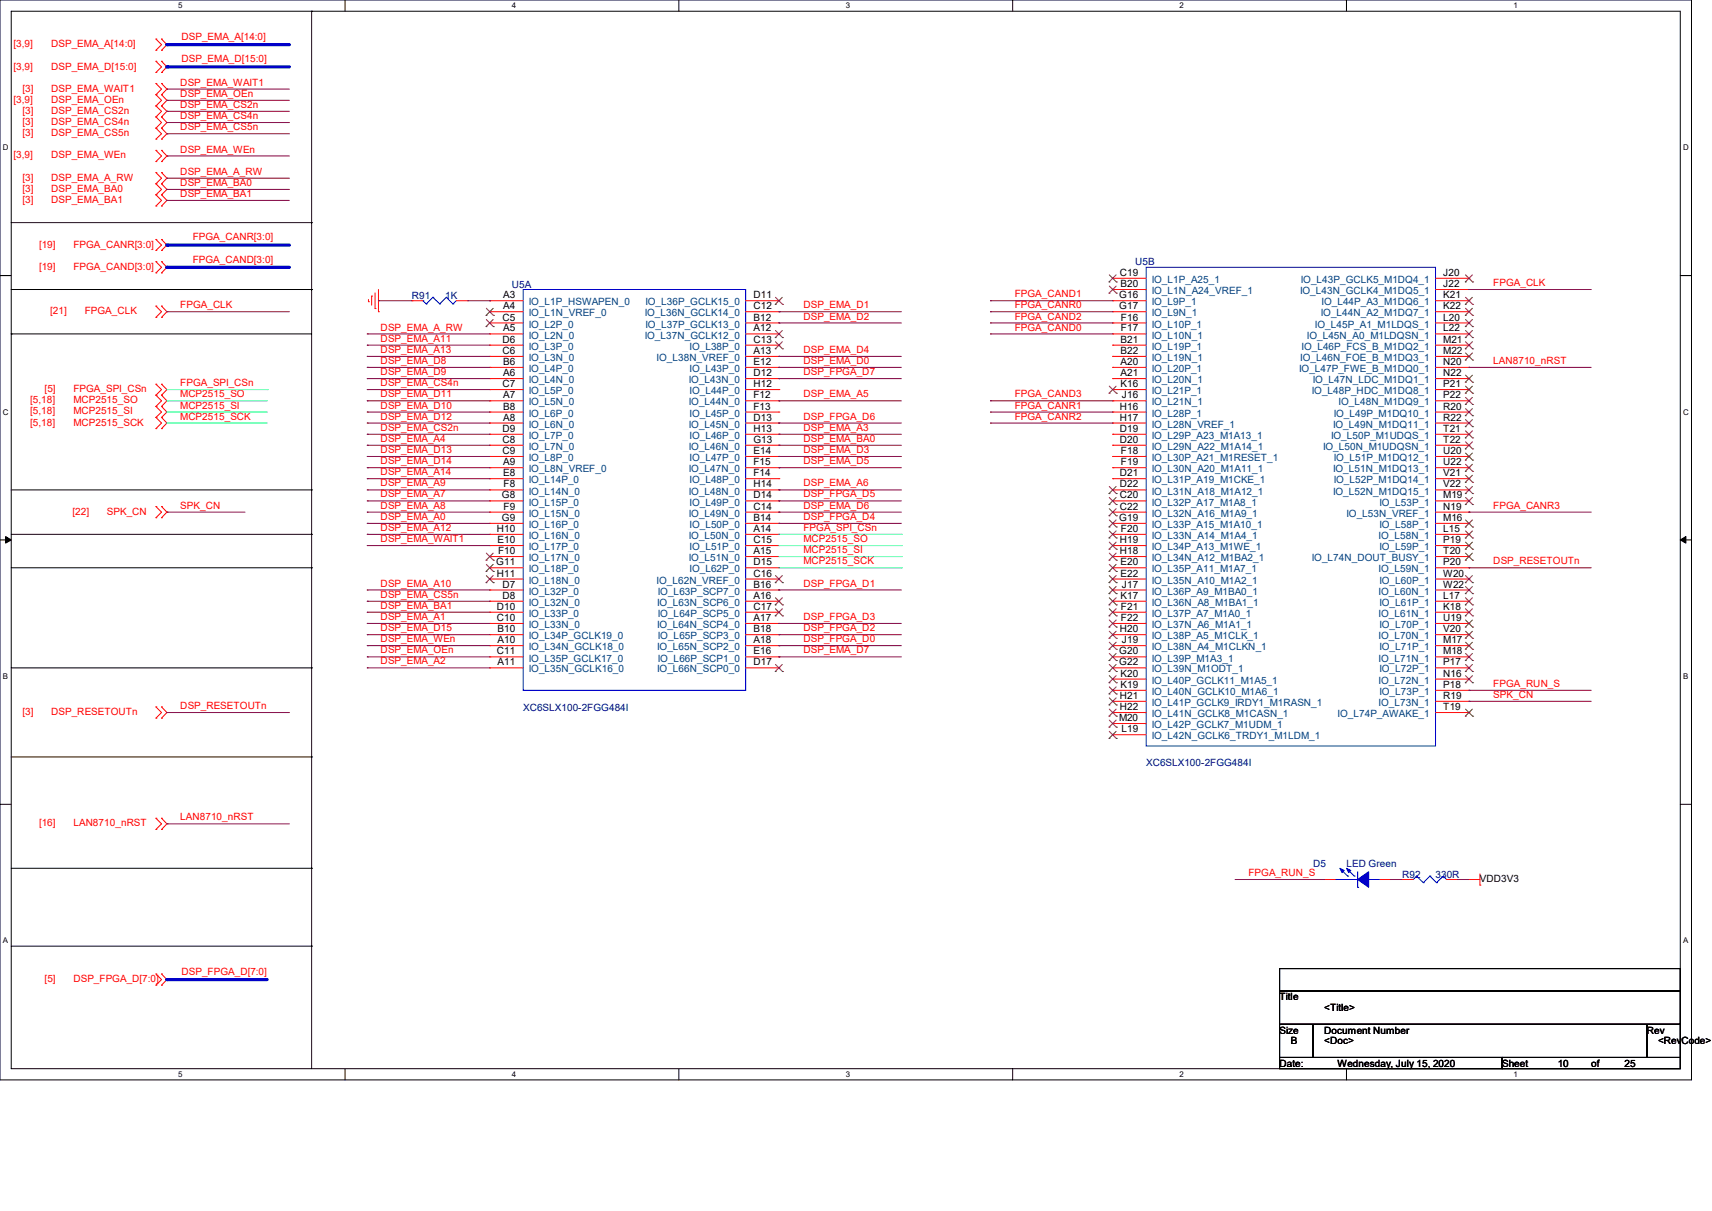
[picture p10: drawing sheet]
<svg xmlns="http://www.w3.org/2000/svg" width="297mm" height="210mm" viewBox="0 0 297 210" stroke-linecap="round" stroke-linejoin="round" font-family="sans-serif">
<path d="M0 0h293.5v187.3h-293.5zM1.9 1.9h289.6v183.4h-289.6z" fill="none" stroke="#000" stroke-width=".17"/>
<g fill="#fff">
<path d="M30.9 .2h.8v1.5h-.8z"/>
<path d="M30.9 185.5h.8v1.6h-.8z"/>
</g>
<path d="M59.9 0v1.9M59.9 185.3v2" fill="none" stroke="#000" stroke-width=".17"/>
<g fill="#fff">
<path d="M88.8 .2h.8v1.5h-.8z"/>
<path d="M88.8 185.5h.8v1.6h-.8z"/>
</g>
<path d="M117.8 0v1.9M117.8 185.3v2" fill="none" stroke="#000" stroke-width=".17"/>
<g fill="#fff">
<path d="M146.7 .2h.8v1.5h-.8z"/>
<path d="M146.7 185.5h.8v1.6h-.8z"/>
</g>
<path d="M175.7 0v1.9M175.7 185.3v2" fill="none" stroke="#000" stroke-width=".17"/>
<g fill="#fff">
<path d="M204.6 .2h.8v1.5h-.8z"/>
<path d="M204.6 185.5h.8v1.6h-.8z"/>
</g>
<path d="M233.6 0v1.9M233.6 185.3v2" fill="none" stroke="#000" stroke-width=".17"/>
<g fill="#fff">
<path d="M262.6 .2h.7v1.5h-.7z"/>
<path d="M262.6 185.5h.7v1.6h-.7z"/>
<path d="M.5 24.8h1v1.6h-1z"/>
<path d="M292 24.8h1v1.6h-1z"/>
<path d="M.5 70.7h1v1.5h-1z"/>
<path d="M292 70.7h1v1.5h-1z"/>
</g>
<path d="M0 47.8h1.9M291.5 47.8h2" fill="none" stroke="#000" stroke-width=".17"/>
<g fill="#fff">
<path d="M.5 116.5h.9v1.6h-.9z"/>
<path d="M292 116.5h.9v1.6h-.9z"/>
</g>
<path d="M0 93.6h1.9M291.5 93.6h2" fill="none" stroke="#000" stroke-width=".17"/>
<path d="M1 93l.9 .6-.9 .6zM291.5 93.6l1-.6v1.2z" fill="#000" stroke="#000" stroke-width=".17"/>
<g fill="#fff">
<path d="M.5 162.4h.9v1.5h-.9z"/>
<path d="M292 162.4h.9v1.5h-.9z"/>
</g>
<g fill="none" stroke="#000" stroke-width=".17">
<path d="M54.1 1.9h.1M54.1 1.9v183.4M1.9 38.6h52.2M54.1 38.6h.1M1.9 57.9h.1M1.9 50.2h52.2M1.9 57.9h52.2M54.1 50.2h.1M1.9 85h52.2M1.9 98.5h52.2M1.9 92.7h52.2M54.1 85h.1"/>
<path d="M54.1 98.5h.1M54.1 92.7h.1M1.9 115.8h52.2M54.1 115.8h.1M0 139.5h1.9M1.9 131.3h52.2M54.1 131.3h.1M291.5 139.5h2M1.9 150.6h52.2M54.1 150.6h.1M1.9 164.1h52.2M54.1 164.1h.1"/>
<path d="M222 168h69.5v3.8h-69.5zM222 171.8h69.5v5.8h-69.5zM222 177.6h5.8v5.8h-5.8zM227.8 177.6h57.9v5.8h-57.9zM285.7 177.6h5.8v5.8h-5.8zM222 183.4h38.6v1.9h-38.6zM260.6 183.4h30.9v1.9h-30.9z"/>
</g>
<g fill="none" stroke="#f00" stroke-width=".17">
<path d="M27.1 10.6h.1M27.1 12.6h.1M27.1 16.4h.1M27.1 18.4h.1M27.1 6.8h.1M27.1 8.7h.1M27.1 14.5h.1M27.1 10.6l.9 1-.9 1M27.1 16.4l.9 1-.9 1M27.1 18.4l.9 .9-.9 1M27.1 6.8l.9 .9-.9 1M27.1 14.5l.9 1-.9 .9"/>
<path d="M28 12.6h.1M28 10.6h.1M28 18.4h.1M28 16.4h.1M28 8.7h.1M28 6.8h.1M28 14.5h.1M28 10.6l1 1-1 1M28 16.4l1 1-1 1M28 18.4l1 .9-1 1M28 6.8l1 .9-1 1M28 14.5l1 1-1 .9"/>
<path d="M27.1 20.3h.1M27.1 26.1h.1M27.1 28h.1M27.1 33.8h.1M27.1 35.7h.1M27.1 29.9h.1M27.1 31.9h.1M27.1 22.2h.1M27.1 24.1h.1M27.1 26.1l.9 1-.9 .9M27.1 33.8l.9 1-.9 .9M27.1 29.9l.9 1-.9 1"/>
<path d="M27.1 31.9l.9 1-.9 .9M27.1 20.3l.9 1-.9 .9M27.1 22.2l.9 1-.9 .9M28 20.3h.1M28 28h.1M28 26.1h.1M28 35.7h.1M28 33.8h.1M28 31.9h.1M28 29.9h.1M28 22.2h.1M28 24.1h.1"/>
<path d="M28 26.1l1 1-1 .9M28 33.8l1 1-1 .9M28 29.9l1 1-1 1M28 31.9l1 1-1 .9M28 20.3l1 1-1 .9M28 22.2l1 1-1 .9M27.1 41.5h.1M27.1 43.4h.1M27.1 45.4h.1M27.1 47.3h.1M27.1 53.1h.1M27.1 55h.1"/>
<path d="M27.1 41.5l.9 1-.9 .9M27.1 45.4l.9 1-.9 .9M27.1 53.1l.9 1-.9 .9M28 43.4h.1M28 41.5h.1M28 47.3h.1M28 45.4h.1M28 55h.1M28 53.1h.1M28 41.5l1 1-1 .9M28 45.4l1 1-1 .9M28 53.1l1 1-1 .9"/>
<path d="M63.9 52.3h.1M63.9 51.9v.4M64.5 51.4h.1M64.5 51.4v1.5M65.1 53.5h.1M65.1 50.8v2.7M65.7 54.1h.1M65.7 50.2v3.9M71.5 52.2h.1M71.5 52.2h1.9M79.2 52.2h1.9M81.1 52.2h.1"/>
<path d="M85 52.2h.1M85 54.1h.1M85 56h.1M85 57.9h.1M85 59.9h.1M85 52.2h5.8M85 54.1h5.8M85 56h5.8M85 57.9h5.8M85 59.9h5.8M129.4 52.2h5.7M129.4 54.1h5.7"/>
<path d="M129.4 56h5.7M129.4 57.9h5.7M129.4 59.9h5.7M135.1 52.2h.1M135.1 54.1h.1M135.1 56h.1M135.1 57.9h.1M135.1 59.9h.1M193 48.3h.1M193 50.2h.1M193 52.2h.1M193 54.1h.1"/>
<path d="M193 56h.1M193 57.9h.1M193 59.9h.1M193 48.3h5.8M193 50.2h5.8M193 52.2h5.8M193 54.1h5.8M193 56h5.8M193 57.9h5.8M193 59.9h5.8M249 48.3h5.8M249 50.2h5.8"/>
<path d="M249 52.2h5.8M249 54.1h5.8M249 56h5.8M249 57.9h5.8M249 59.9h5.8M254.8 48.3h.1M254.8 50.2h.1M254.8 52.2h.1M254.8 54.1h.1M254.8 56h.1M254.8 57.9h.1M254.8 59.9h.1"/>
<path d="M27.1 68.5h.1M27.1 70.5h.1M27.1 72.4h.1M27.1 74.3h.1M27.1 66.6h.1M27.1 68.5l.9 1-.9 1M27.1 70.5l.9 1-.9 .9M27.1 72.4l.9 1-.9 .9M27.1 66.6l.9 1-.9 .9M28 70.5h.1M28 68.5h.1M28 72.4h.1"/>
<path d="M28 74.3h.1M28 66.6h.1M28 68.5l1 1-1 1M28 70.5l1 1-1 .9M28 72.4l1 1-1 .9M28 66.6l1 1-1 .9M85 61.8h.1M85 63.7h.1M85 65.7h.1M85 67.6h.1M85 69.5h.1M85 71.5h.1"/>
<path d="M85 73.4h.1M85 75.3h.1M85 77.2h.1M85 79.2h.1M85 61.8h5.8M85 63.7h5.8M85 65.7h5.8M85 67.6h5.8M85 69.5h5.8M85 71.5h5.8M85 73.4h5.8M85 75.3h5.8"/>
<path d="M85 77.2h5.8M85 79.2h5.8M129.4 61.8h5.7M129.4 63.7h5.7M129.4 65.7h5.7M129.4 67.6h5.7M129.4 69.5h5.7M129.4 71.5h5.7M129.4 73.4h5.7M129.4 75.3h5.7M129.4 77.2h5.7M129.4 79.2h5.7"/>
<path d="M135.1 61.8h.1M135.1 63.7h.1M135.1 65.7h.1M135.1 67.6h.1M135.1 69.5h.1M135.1 71.5h.1M135.1 73.4h.1M135.1 75.3h.1M135.1 77.2h.1M135.1 79.2h.1M193 61.8h.1M193 63.7h.1"/>
<path d="M193 65.7h.1M193 67.6h.1M193 69.5h.1M193 71.5h.1M193 73.4h.1M193 75.3h.1M193 77.2h.1M193 79.2h.1M193 61.8h5.8M193 63.7h5.8M193 65.7h5.8M193 67.6h5.8"/>
<path d="M193 69.5h5.8M193 71.5h5.8M193 73.4h5.8M193 75.3h5.8M193 77.2h5.8M193 79.2h5.8M249 61.8h5.8M249 63.7h5.8M249 65.7h5.8M249 67.6h5.8M249 69.5h5.8M249 71.5h5.8"/>
<path d="M249 73.4h5.8M249 75.3h5.8M249 77.2h5.8M249 79.2h5.8M254.8 61.8h.1M254.8 63.7h.1M254.8 65.7h.1M254.8 67.6h.1M254.8 69.5h.1M254.8 71.5h.1M254.8 73.4h.1M254.8 75.3h.1"/>
<path d="M254.8 77.2h.1M254.8 79.2h.1M27.1 87.8h.1M27.1 89.8h.1M27.1 87.8l.9 1-.9 1M28 89.8h.1M28 87.8h.1M28 87.8l1 1-1 1M85 81.1h.1M85 83h.1M85 85h.1M85 86.9h.1"/>
<path d="M85 88.8h.1M85 90.8h.1M85 92.7h.1M85 94.6h.1M85 96.5h.1M85 98.5h.1M85 81.1h5.8M85 83h5.8M85 85h5.8M85 86.9h5.8M85 88.8h5.8M85 90.8h5.8"/>
<path d="M85 92.7h5.8M85 94.6h5.8M85 96.5h5.8M85 98.5h5.8M129.4 81.1h5.7M129.4 83h5.7M129.4 85h5.7M129.4 86.9h5.7M129.4 88.8h5.7M129.4 90.8h5.7M129.4 92.7h5.7M129.4 94.6h5.7"/>
<path d="M129.4 96.5h5.7M129.4 98.5h5.7M135.1 81.1h.1M135.1 83h.1M135.1 85h.1M135.1 86.9h.1M135.1 88.8h.1M135.1 90.8h.1M135.1 92.7h.1M135.1 94.6h.1M135.1 96.5h.1M135.1 98.5h.1"/>
<path d="M193 81.1h.1M193 83h.1M193 85h.1M193 86.9h.1M193 88.8h.1M193 90.8h.1M193 92.7h.1M193 94.6h.1M193 96.5h.1M193 98.5h.1M193 81.1h5.8M193 83h5.8"/>
<path d="M193 85h5.8M193 86.9h5.8M193 88.8h5.8M193 90.8h5.8M193 92.7h5.8M193 94.6h5.8M193 96.5h5.8M193 98.5h5.8M249 81.1h5.8M249 83h5.8M249 85h5.8M249 86.9h5.8"/>
<path d="M249 88.8h5.8M249 90.8h5.8M249 92.7h5.8M249 94.6h5.8M249 96.5h5.8M249 98.5h5.8M254.8 81.1h.1M254.8 83h.1M254.8 85h.1M254.8 86.9h.1M254.8 88.8h.1M254.8 90.8h.1"/>
<path d="M254.8 92.7h.1M254.8 94.6h.1M254.8 96.5h.1M254.8 98.5h.1M85 100.4h.1M85 102.3h.1M85 104.3h.1M85 106.2h.1M85 108.1h.1M85 110.1h.1M85 112h.1M85 113.9h.1"/>
<path d="M85 115.8h.1M85 100.4h5.8M85 102.3h5.8M85 104.3h5.8M85 106.2h5.8M85 108.1h5.8M85 110.1h5.8M85 112h5.8M85 113.9h5.8M85 115.8h5.8M129.4 100.4h5.7M129.4 102.3h5.7"/>
<path d="M129.4 104.3h5.7M129.4 106.2h5.7M129.4 108.1h5.7M129.4 110.1h5.7M129.4 112h5.7M129.4 113.9h5.7M129.4 115.8h5.7M135.1 100.4h.1M135.1 102.3h.1M135.1 104.3h.1M135.1 106.2h.1M135.1 108.1h.1"/>
<path d="M135.1 110.1h.1M135.1 112h.1M135.1 113.9h.1M135.1 115.8h.1M193 100.4h.1M193 102.3h.1M193 104.3h.1M193 106.2h.1M193 108.1h.1M193 110.1h.1M193 112h.1M193 113.9h.1"/>
<path d="M193 115.8h.1M193 117.8h.1M193 119.7h.1M193 100.4h5.8M193 102.3h5.8M193 104.3h5.8M193 106.2h5.8M193 108.1h5.8M193 110.1h5.8M193 112h5.8M193 113.9h5.8M193 115.8h5.8"/>
<path d="M193 117.8h5.8M193 119.7h5.8M249 100.4h5.8M249 102.3h5.8M249 104.3h5.8M249 106.2h5.8M249 108.1h5.8M249 110.1h5.8M249 112h5.8M249 113.9h5.8M249 115.8h5.8M249 117.8h5.8"/>
<path d="M249 119.7h5.8M254.8 100.4h.1M254.8 102.3h.1M254.8 104.3h.1M254.8 106.2h.1M254.8 108.1h.1M254.8 110.1h.1M254.8 112h.1M254.8 113.9h.1M254.8 115.8h.1M254.8 117.8h.1M254.8 119.7h.1"/>
<path d="M27.1 122.6h.1M27.1 124.5h.1M27.1 122.6l.9 1-.9 .9M28 124.5h.1M28 122.6h.1M28 122.6l1 1-1 .9M193 121.6h.1M193 123.6h.1M193 125.5h.1M193 127.4h.1M193 121.6h5.8M193 123.6h5.8"/>
<path d="M193 125.5h5.8M193 127.4h5.8M249 121.6h5.8M249 123.6h5.8M254.8 121.6h.1M254.8 123.6h.1M27.1 141.9h.1M27.1 143.8h.1M27.1 141.9l.9 1-.9 .9M28 143.8h.1M28 141.9h.1M28 141.9l1 1-1 .9"/>
<path d="M229.7 152.5h.1M229.7 152.5h1.9M239.4 152.5h1.9M241.3 152.5h.1M243.2 152.5h.1M243.2 152.5h2M251 152.5h1.9M252.9 152.5h.1M254.8 152.5h.1M254.8 152.5h2M256.8 153.5h.1M256.8 151.6v1.9"/>
<path d="M27.1 168.9h.1M27.1 170.9h.1M27.1 168.9l.9 1-.9 1M28 170.9h.1M28 168.9h.1M28 168.9l1 1-1 1"/>
</g>
<g fill="none" stroke="#00f" stroke-width=".17">
<path d="M73.4 52.2h.1M73.4 52.2l.6 .5M74 52.7h.1M75.1 51.6h.1M75.1 51.6l1.2 1.1M75.1 51.6l-1.1 1.1M76.3 52.7h.1M77.4 51.6h.1M77.4 51.6l1.2 1.1M77.4 51.6l-1.1 1.1M78.6 52.7h.1M79.2 52.2l-.6 .5"/>
<path d="M90.8 50.2h38.6v69.5h-38.6zM198.8 46.4h50.2v83h-50.2zM231.6 152.5h.1M231.6 152.5h3.9M232.6 150.8l1.2 1.1M233.8 151.9h.1M233.8 150.8l1.1 1.1M234.9 151.9h.1M235.5 153.9h.1M235.5 151.2v2.7M237.4 152.5h.1M237.4 152.5h2"/>
<path d="M245.7 151.9h.1M245.7 151.9l-.5 .6M245.7 151.9l1.2 1.2M246.9 153.1h.1M248.1 151.9h.1M248.1 151.9l-1.2 1.2M248.1 151.9l1.1 1.2M249.2 153.1h.1M250.4 151.9h.1M250.4 151.9l-1.2 1.2M250.4 151.9l.6 .6M251 152.5h.1"/>
</g>
<g fill="none" stroke="#804000" stroke-width=".17">
<path d="M84.3 54.7h.1M84.3 56.6h.1M84.4 53.5l1.2 1.2M84.4 55.4l1.2 1.2M85.6 53.5l-1.3 1.2M85.6 55.4l-1.3 1.2M85.6 54.7h.1M85.6 56.6h.1M134.5 52.8h.1M134.5 58.5h.1M134.5 51.6l1.3 1.2M134.5 57.3l1.3 1.2"/>
<path d="M134.5 59.3l1.3 1.2M135.7 51.6l-1.2 1.2M135.7 57.3l-1.2 1.2M135.7 59.3l-1.2 1.2M135.8 52.8h.1M135.8 58.5h.1M192.4 48.9h.1M192.4 50.8h.1M192.4 47.7l1.3 1.2M192.4 49.6l1.3 1.2M193.6 47.7l-1.2 1.2M193.6 49.6l-1.2 1.2"/>
<path d="M193.7 48.9h.1M193.7 50.8h.1M254.2 48.9h.1M254.2 52.8h.1M254.2 54.7h.1M254.2 56.6h.1M254.2 58.5h.1M254.3 47.7l1.2 1.2M254.3 51.6l1.2 1.2M254.3 53.5l1.2 1.2M254.3 55.4l1.2 1.2M254.3 57.3l1.2 1.2"/>
<path d="M254.3 59.3l1.2 1.2M255.4 47.7l-1.2 1.2M255.4 51.6l-1.2 1.2M255.4 53.5l-1.2 1.2M255.4 55.4l-1.2 1.2M255.4 57.3l-1.2 1.2M255.4 59.3l-1.2 1.2M255.5 48.9h.1M255.5 52.8h.1M255.5 54.7h.1M255.5 56.6h.1M255.5 58.5h.1"/>
<path d="M134.5 60.5h.1M135.8 60.5h.1M192.4 68.2h.1M192.4 67l1.3 1.2M193.6 67l-1.2 1.2M193.7 68.2h.1M254.2 60.5h.1M254.2 62.4h.1M254.2 66.3h.1M254.2 68.2h.1M254.2 70.1h.1M254.2 72.1h.1"/>
<path d="M254.2 74h.1M254.2 75.9h.1M254.2 77.9h.1M254.2 79.8h.1M254.3 61.2l1.2 1.2M254.3 65.1l1.2 1.2M254.3 67l1.2 1.2M254.3 68.9l1.2 1.2M254.3 70.9l1.2 1.2M254.3 72.8l1.2 1.2M254.3 74.7l1.2 1.2M254.3 76.6l1.2 1.3"/>
<path d="M254.3 78.6l1.2 1.2M255.4 61.2l-1.2 1.2M255.4 65.1l-1.2 1.2M255.4 67l-1.2 1.2M255.4 68.9l-1.2 1.2M255.4 70.9l-1.2 1.2M255.4 72.8l-1.2 1.2M255.4 74.7l-1.2 1.2M255.4 76.6l-1.2 1.3M255.4 78.6l-1.2 1.2M255.5 60.5h.1M255.5 62.4h.1"/>
<path d="M255.5 66.3h.1M255.5 68.2h.1M255.5 70.1h.1M255.5 72.1h.1M255.5 74h.1M255.5 75.9h.1M255.5 77.9h.1M255.5 79.8h.1M84.3 97.2h.1M84.3 99.1h.1M84.4 95.9l1.2 1.3M84.4 97.9l1.2 1.2"/>
<path d="M84.4 99.8l1.2 1.2M85.6 95.9l-1.3 1.3M85.6 97.9l-1.3 1.2M85.6 99.8l-1.3 1.2M85.6 97.2h.1M85.6 99.1h.1M134.5 99.8l1.3 1.2M135.7 99.8l-1.2 1.2M192.4 85.6h.1M192.4 87.5h.1M192.4 89.5h.1M192.4 91.4h.1"/>
<path d="M192.4 93.3h.1M192.4 95.2h.1M192.4 97.2h.1M192.4 99.1h.1M192.4 84.4l1.3 1.2M192.4 86.3l1.3 1.2M192.4 88.2l1.3 1.3M192.4 90.2l1.3 1.2M192.4 92.1l1.3 1.2M192.4 94l1.3 1.2M192.4 95.9l1.3 1.3M192.4 97.9l1.3 1.2"/>
<path d="M192.4 99.8l1.3 1.2M193.6 84.4l-1.2 1.2M193.6 86.3l-1.2 1.2M193.6 88.2l-1.2 1.3M193.6 90.2l-1.2 1.2M193.6 92.1l-1.2 1.2M193.6 94l-1.2 1.2M193.6 95.9l-1.2 1.3M193.6 97.9l-1.2 1.2M193.6 99.8l-1.2 1.2M193.7 85.6h.1M193.7 87.5h.1"/>
<path d="M193.7 89.5h.1M193.7 91.4h.1M193.7 93.3h.1M193.7 95.2h.1M193.7 97.2h.1M193.7 99.1h.1M254.2 81.7h.1M254.2 83.7h.1M254.2 85.6h.1M254.2 87.5h.1M254.2 91.4h.1M254.2 93.3h.1"/>
<path d="M254.2 95.2h.1M254.2 97.2h.1M254.3 80.5l1.2 1.2M254.3 82.4l1.2 1.3M254.3 84.4l1.2 1.2M254.3 86.3l1.2 1.2M254.3 90.2l1.2 1.2M254.3 92.1l1.2 1.2M254.3 94l1.2 1.2M254.3 95.9l1.2 1.3M254.3 99.8l1.2 1.2M255.4 80.5l-1.2 1.2"/>
<path d="M255.4 82.4l-1.2 1.3M255.4 84.4l-1.2 1.2M255.4 86.3l-1.2 1.2M255.4 90.2l-1.2 1.2M255.4 92.1l-1.2 1.2M255.4 94l-1.2 1.2M255.4 95.9l-1.2 1.3M255.4 99.8l-1.2 1.2M255.5 81.7h.1M255.5 83.7h.1M255.5 85.6h.1M255.5 87.5h.1"/>
<path d="M255.5 91.4h.1M255.5 93.3h.1M255.5 95.2h.1M255.5 97.2h.1M84.3 101h.1M85.6 101h.1M134.5 101h.1M134.5 104.9h.1M134.5 106.8h.1M134.5 116.5h.1M134.5 103.7l1.3 1.2M134.5 105.6l1.3 1.2"/>
<path d="M134.5 115.2l1.3 1.3M135.7 105.6l-1.2 1.2M135.7 103.7l-1.2 1.2M135.7 115.2l-1.2 1.3M135.8 101h.1M135.8 104.9h.1M135.8 106.8h.1M135.8 116.5h.1M192.4 101h.1M192.4 103h.1M192.4 104.9h.1M192.4 106.8h.1"/>
<path d="M192.4 108.8h.1M192.4 110.7h.1M192.4 112.6h.1M192.4 114.6h.1M192.4 116.5h.1M192.4 118.4h.1M192.4 101.7l1.3 1.3M192.4 103.7l1.3 1.2M192.4 105.6l1.3 1.2M192.4 107.5l1.3 1.3M192.4 109.5l1.3 1.2M192.4 111.4l1.3 1.2"/>
<path d="M192.4 113.3l1.3 1.3M192.4 115.2l1.3 1.3M192.4 117.2l1.3 1.2M192.4 119.1l1.3 1.3M193.6 101.7l-1.2 1.3M193.6 103.7l-1.2 1.2M193.6 105.6l-1.2 1.2M193.6 107.5l-1.2 1.3M193.6 109.5l-1.2 1.2M193.6 111.4l-1.2 1.2M193.6 113.3l-1.2 1.3M193.6 115.2l-1.2 1.3"/>
<path d="M193.6 117.2l-1.2 1.2M193.6 119.1l-1.2 1.3M193.7 101h.1M193.7 103h.1M193.7 104.9h.1M193.7 106.8h.1M193.7 108.8h.1M193.7 110.7h.1M193.7 112.6h.1M193.7 114.6h.1M193.7 116.5h.1M193.7 118.4h.1"/>
<path d="M254.2 101h.1M254.2 103h.1M254.2 104.9h.1M254.2 106.8h.1M254.2 108.8h.1M254.2 110.7h.1M254.2 112.6h.1M254.2 114.6h.1M254.2 116.5h.1M254.2 118.4h.1M254.3 101.7l1.2 1.3M254.3 103.7l1.2 1.2"/>
<path d="M254.3 105.6l1.2 1.2M254.3 107.5l1.2 1.3M254.3 109.5l1.2 1.2M254.3 111.4l1.2 1.2M254.3 113.3l1.2 1.3M254.3 115.2l1.2 1.3M254.3 117.2l1.2 1.2M255.4 101.7l-1.2 1.3M255.4 103.7l-1.2 1.2M255.4 105.6l-1.2 1.2M255.4 107.5l-1.2 1.3M255.4 109.5l-1.2 1.2"/>
<path d="M255.4 111.4l-1.2 1.2M255.4 113.3l-1.2 1.3M255.4 115.2l-1.2 1.3M255.4 117.2l-1.2 1.2M255.5 101h.1M255.5 103h.1M255.5 104.9h.1M255.5 106.8h.1M255.5 108.8h.1M255.5 110.7h.1M255.5 112.6h.1M255.5 114.6h.1"/>
<path d="M255.5 116.5h.1M255.5 118.4h.1M192.4 120.4h.1M192.4 122.3h.1M192.4 124.2h.1M192.4 126.1h.1M192.4 128.1h.1M192.4 121l1.3 1.3M192.4 123l1.3 1.2M192.4 124.9l1.3 1.2M192.4 126.8l1.3 1.3M193.6 121l-1.2 1.3"/>
<path d="M193.6 123l-1.2 1.2M193.6 124.9l-1.2 1.2M193.6 126.8l-1.2 1.3M193.7 120.4h.1M193.7 122.3h.1M193.7 124.2h.1M193.7 126.1h.1M193.7 128.1h.1M254.2 124.2h.1M254.3 123l1.2 1.2M255.4 123l-1.2 1.2M255.5 124.2h.1"/>
</g>
<g fill="#00f" stroke="#00f" stroke-width=".17">
<path d="M235.5 152.5l1.9-1.3v2.7z" fill-rule="evenodd"/>
<path d="M232.5 150.6l.7 .4-.4 .3z" fill-rule="evenodd"/>
<path d="M233.6 150.6l.8 .4-.4 .3z" fill-rule="evenodd"/>
</g>
<path d="M29 11.6h21.2" fill="none" stroke="#00f" stroke-width=".55"/>
<circle cx="29" cy="11.6" r=".28" fill="#00f"/>
<path d="M29 17.4h.1M29 19.3h.1M29 17.4h21.2M29 19.3h21.2M29 27.1h.1M29 27.1h21.2" fill="none" stroke="#800040" stroke-width=".17"/>
<path d="M29 7.7h21.2" fill="none" stroke="#00f" stroke-width=".55"/>
<circle cx="29" cy="7.7" r=".28" fill="#00f"/>
<g fill="none" stroke="#800040" stroke-width=".17">
<path d="M29 34.8h.1M29 34.8h21.2M63.7 59.9h.1M63.7 59.9h21.3M135.1 56h.1M135.1 54.1h.1M135.1 56h21.3M135.1 54.1h21.3M63.7 75.3h.1M63.7 79.2h.1M63.7 73.4h.1M63.7 69.5h.1"/>
<path d="M63.7 71.5h.1M63.7 65.7h.1M63.7 63.7h.1M63.7 77.2h.1M63.7 75.3h21.3M63.7 79.2h21.3M63.7 73.4h21.3M63.7 69.5h21.3M63.7 71.5h21.3M63.7 65.7h21.3M63.7 63.7h21.3M63.7 77.2h21.3"/>
<path d="M135.1 61.8h.1M135.1 79.2h.1M135.1 63.7h.1M135.1 69.5h.1M135.1 75.3h.1M135.1 75.3h21.3M135.1 79.2h21.3M135.1 69.5h21.3M135.1 63.7h21.3M135.1 61.8h21.3M63.7 81.1h.1M63.7 92.7h.1"/>
<path d="M63.7 85h.1M63.7 88.8h.1M63.7 86.9h.1M63.7 81.1h21.3M63.7 88.8h21.3M63.7 92.7h21.3M63.7 85h21.3M63.7 86.9h21.3M135.1 88.8h.1M135.1 81.1h.1M135.1 85h.1M135.1 81.1h21.3"/>
<path d="M135.1 88.8h21.3M135.1 85h21.3M63.7 113.9h.1M63.7 112h.1M63.7 110.1h.1M63.7 102.3h.1M63.7 115.8h.1M63.7 108.1h.1M63.7 106.2h.1M63.7 113.9h21.3M63.7 112h21.3M63.7 110.1h21.3"/>
<path d="M63.7 102.3h21.3M63.7 115.8h21.3M63.7 108.1h21.3M63.7 106.2h21.3M135.1 113.9h.1M135.1 113.9h21.3"/>
</g>
<path d="M29 42.5h21.2" fill="none" stroke="#00f" stroke-width=".55"/>
<circle cx="29" cy="42.5" r=".28" fill="#00f"/>
<path d="M29 46.4h21.2" fill="none" stroke="#00f" stroke-width=".55"/>
<circle cx="29" cy="46.4" r=".28" fill="#00f"/>
<g fill="none" stroke="#800040" stroke-width=".17">
<path d="M29 54.1h.1M29 54.1h21.2M65.7 52.2h.1M65.7 52.2h5.8M81.1 52.2h3.9M85 52.2h.1M171.8 54.1h.1M171.8 57.9h.1M171.8 52.2h.1M171.8 56h.1M171.8 54.1h21.2M171.8 57.9h21.2"/>
<path d="M171.8 52.2h21.2M171.8 56h21.2M254.8 50.2h.1M254.8 50.2h21.3M171.8 71.5h.1M171.8 73.4h.1M171.8 69.5h.1M171.8 71.5h21.2M171.8 73.4h21.2M171.8 69.5h21.2M254.8 63.7h.1M254.8 63.7h21.3"/>
<path d="M254.8 88.8h.1M254.8 88.8h21.3M29 142.9h.1M29 142.9h21.2"/>
</g>
<path d="M29 169.9h17.4" fill="none" stroke="#00f" stroke-width=".55"/>
<circle cx="29" cy="169.9" r=".28" fill="#00f"/>
<g fill="none" stroke="#800040" stroke-width=".17">
<path d="M29 15.5h.1M29 15.5h21.2M29 30.9h.1M29 32.9h.1M29 21.3h.1M29 23.2h.1M29 30.9h21.2M29 32.9h21.2M29 21.3h21.2M29 23.2h21.2M63.7 57.9h.1M63.7 57.9h21.3"/>
<path d="M63.7 67.6h.1M63.7 61.8h.1M63.7 67.6h21.3M63.7 61.8h21.3M135.1 65.7h.1M135.1 73.4h.1M135.1 77.2h.1M135.1 65.7h21.3M135.1 73.4h21.3M135.1 77.2h21.3M29 88.8h.1M29 88.8h13.5"/>
<path d="M63.7 90.8h.1M63.7 94.6h.1M63.7 83h.1M63.7 90.8h21.3M63.7 94.6h21.3M63.7 83h21.3M135.1 86.9h.1M135.1 90.8h.1M135.1 86.9h21.3M135.1 90.8h21.3M254.8 98.5h.1M254.8 98.5h21.3"/>
<path d="M63.7 104.3h.1M63.7 104.3h21.3M135.1 108.1h.1M135.1 110.1h.1M135.1 102.3h.1M135.1 112h.1M135.1 108.1h21.3M135.1 110.1h21.3M135.1 102.3h21.3M135.1 112h21.3M254.8 119.7h.1M254.8 119.7h21.3"/>
<path d="M29 123.6h.1M29 123.6h21.2M254.8 121.6h.1M254.8 121.6h21.3M214.3 152.5h.1M214.3 152.5h15.4M241.3 152.5h.1M241.3 152.5h1.9M252.9 152.5h.1M252.9 152.5h1.9"/>
</g>
<g fill="none" stroke="#00ff80" stroke-width=".17">
<path d="M29 69.5h.1M29 71.5h.1M29 73.4h.1M29 69.5h17.4M29 71.5h17.4M29 73.4h17.4M29 67.6h17.4M46.4 67.6h.1M135.1 92.7h21.3M135.1 94.6h21.3M135.1 96.5h21.3M135.1 98.5h21.3"/>
<path d="M156.4 92.7h.1M156.4 94.6h.1M156.4 96.5h.1M156.4 98.5h.1"/>
</g>
<g font-size="1.7" fill="#f00">
<text x="2.3" y="8.2">[3,9]</text>
<text x="8.9" y="8.2">DSP_EMA_A[14:0]</text>
<text x="31.5" y="10.8">DSP_EMA_D[15:0]</text>
<text x="31.5" y="6.9">DSP_EMA_A[14:0]</text>
<text x="2.3" y="12.1">[3,9]</text>
<text x="2.3" y="17.8">[3,9]</text>
<text x="3.9" y="15.9">[3]</text>
<text x="8.9" y="12.1">DSP_EMA_D[15:0]</text>
<text x="8.9" y="17.8">DSP_EMA_OEn</text>
<text x="8.9" y="15.9">DSP_EMA_WAIT1</text>
<text x="31.3" y="16.8">DSP_EMA_OEn</text>
<text x="31.3" y="14.9">DSP_EMA_WAIT1</text>
<text x="3.9" y="19.8">[3]</text>
<text x="3.9" y="21.7">[3]</text>
<text x="3.9" y="23.6">[3]</text>
<text x="8.9" y="19.8">DSP_EMA_CS2n</text>
<text x="8.9" y="21.7">DSP_EMA_CS4n</text>
<text x="8.9" y="23.6">DSP_EMA_CS5n</text>
<text x="31.3" y="18.7">DSP_EMA_CS2n</text>
<text x="31.3" y="20.7">DSP_EMA_CS4n</text>
<text x="31.3" y="22.6">DSP_EMA_CS5n</text>
<text x="2.3" y="27.5">[3,9]</text>
<text x="8.9" y="27.5">DSP_EMA_WEn</text>
<text x="31.3" y="26.5">DSP_EMA_WEn</text>
<text x="3.9" y="35.2">[3]</text>
<text x="3.9" y="31.4">[3]</text>
<text x="3.9" y="33.3">[3]</text>
<text x="8.9" y="35.2">DSP_EMA_BA1</text>
<text x="8.9" y="31.4">DSP_EMA_A_RW</text>
<text x="8.9" y="33.3">DSP_EMA_BA0</text>
<text x="31.3" y="34.2">DSP_EMA_BA1</text>
<text x="31.3" y="30.3">DSP_EMA_A_RW</text>
<text x="31.3" y="32.3">DSP_EMA_BA0</text>
<text x="33.4" y="41.7">FPGA_CANR[3:0]</text>
<text x="6.8" y="42.9">[19]</text>
<text x="6.8" y="46.8">[19]</text>
<text x="12.7" y="42.9">FPGA_CANR[3:0]</text>
<text x="12.7" y="46.8">FPGA_CAND[3:0]</text>
<text x="33.4" y="45.5">FPGA_CAND[3:0]</text>
<text x="31.3" y="53.5">FPGA_CLK</text>
<text x="139.4" y="53.5">DSP_EMA_D1</text>
<text x="176.1" y="53.5">FPGA_CANR0</text>
<text x="176.1" y="51.6">FPGA_CAND1</text>
<text x="259.1" y="49.6">FPGA_CLK</text>
<text x="8.7" y="54.5">[21]</text>
<text x="14.7" y="54.5">FPGA_CLK</text>
<text x="66" y="59.3">DSP_EMA_A11</text>
<text x="66" y="57.3">DSP_EMA_A_RW</text>
<text x="139.4" y="55.4">DSP_EMA_D2</text>
<text x="176.1" y="57.3">FPGA_CAND0</text>
<text x="176.1" y="55.4">FPGA_CAND2</text>
<text x="66" y="65.1">DSP_EMA_D9</text>
<text x="66" y="63.1">DSP_EMA_D8</text>
<text x="66" y="61.2">DSP_EMA_A13</text>
<text x="139.4" y="61.2">DSP_EMA_D4</text>
<text x="139.4" y="63.1">DSP_EMA_D0</text>
<text x="139.4" y="65.1">DSP_FPGA_D7</text>
<text x="259.1" y="63.1">LAN8710_nRST</text>
<text x="5.2" y="70">[5,18]</text>
<text x="5.2" y="71.9">[5,18]</text>
<text x="7.7" y="68">[5]</text>
<text x="12.7" y="70">MCP2515_SO</text>
<text x="12.7" y="71.9">MCP2515_SI</text>
<text x="12.7" y="68">FPGA_SPI_CSn</text>
<text x="31.3" y="68.9">MCP2515_SO</text>
<text x="31.3" y="70.9">MCP2515_SI</text>
<text x="31.3" y="67">FPGA_SPI_CSn</text>
<text x="66" y="68.9">DSP_EMA_D11</text>
<text x="66" y="70.9">DSP_EMA_D10</text>
<text x="66" y="67">DSP_EMA_CS4n</text>
<text x="139.4" y="68.9">DSP_EMA_A5</text>
<text x="176.1" y="70.9">FPGA_CANR1</text>
<text x="176.1" y="68.9">FPGA_CAND3</text>
<text x="5.2" y="73.8">[5,18]</text>
<text x="12.7" y="73.8">MCP2515_SCK</text>
<text x="31.3" y="72.8">MCP2515_SCK</text>
<text x="66" y="74.7">DSP_EMA_CS2n</text>
<text x="66" y="72.8">DSP_EMA_D12</text>
<text x="66" y="76.6">DSP_EMA_A4</text>
<text x="139.4" y="74.7">DSP_EMA_A3</text>
<text x="139.4" y="72.8">DSP_FPGA_D6</text>
<text x="139.4" y="76.6">DSP_EMA_BA0</text>
<text x="176.1" y="72.8">FPGA_CANR2</text>
<text x="66" y="80.5">DSP_EMA_D14</text>
<text x="66" y="78.6">DSP_EMA_D13</text>
<text x="66" y="82.4">DSP_EMA_A14</text>
<text x="139.4" y="80.5">DSP_EMA_D5</text>
<text x="139.4" y="78.6">DSP_EMA_D3</text>
<text x="12.6" y="89.3">[22]</text>
<text x="18.5" y="89.3">SPK_CN</text>
<text x="31.3" y="88.2">SPK_CN</text>
<text x="66" y="84.4">DSP_EMA_A9</text>
<text x="66" y="88.2">DSP_EMA_A8</text>
<text x="66" y="86.3">DSP_EMA_A7</text>
<text x="139.4" y="88.2">DSP_EMA_D6</text>
<text x="139.4" y="84.4">DSP_EMA_A6</text>
<text x="139.4" y="86.3">DSP_FPGA_D5</text>
<text x="259.1" y="88.2">FPGA_CANR3</text>
<text x="66" y="92.1">DSP_EMA_A12</text>
<text x="66" y="90.2">DSP_EMA_A0</text>
<text x="66" y="94">DSP_EMA_WAIT1</text>
<text x="139.4" y="90.2">DSP_FPGA_D4</text>
<text x="139.4" y="92.1">FPGA_SPI_CSn</text>
<text x="139.4" y="94">MCP2515_SO</text>
<text x="139.4" y="95.9">MCP2515_SI</text>
<text x="66" y="101.7">DSP_EMA_A10</text>
<text x="139.4" y="101.7">DSP_FPGA_D1</text>
<text x="139.4" y="97.9">MCP2515_SCK</text>
<text x="259.1" y="97.9">DSP_RESETOUTn</text>
<text x="66" y="107.5">DSP_EMA_A1</text>
<text x="66" y="105.6">DSP_EMA_BA1</text>
<text x="66" y="103.7">DSP_EMA_CS5n</text>
<text x="139.4" y="107.5">DSP_FPGA_D3</text>
<text x="66" y="113.3">DSP_EMA_OEn</text>
<text x="66" y="111.4">DSP_EMA_WEn</text>
<text x="66" y="109.5">DSP_EMA_D15</text>
<text x="139.4" y="113.3">DSP_EMA_D7</text>
<text x="139.4" y="109.5">DSP_FPGA_D2</text>
<text x="139.4" y="111.4">DSP_FPGA_D0</text>
<text x="66" y="115.2">DSP_EMA_A2</text>
<text x="259.1" y="119.1">FPGA_RUN_S</text>
<text x="3.9" y="124">[3]</text>
<text x="8.9" y="124">DSP_RESETOUTn</text>
<text x="31.3" y="123">DSP_RESETOUTn</text>
<text x="259.1" y="121">SPK_CN</text>
<text x="6.8" y="143.3">[16]</text>
<text x="12.7" y="143.3">LAN8710_nRST</text>
<text x="31.3" y="142.3">LAN8710_nRST</text>
<text x="216.6" y="151.9">FPGA_RUN_S</text>
<text x="7.7" y="170.3">[5]</text>
<text x="12.7" y="170.3">DSP_FPGA_D[7:0]</text>
<text x="31.5" y="169.1">DSP_FPGA_D[7:0]</text>
</g>
<g font-size="1.7">
<text x="194.3" y="47.8">C19</text>
<text x="250.4" y="47.8">J20</text>
<text x="87.3" y="51.7">A3</text>
<text x="87.3" y="53.6">A4</text>
<text x="130.7" y="51.7">D11</text>
<text x="130.7" y="53.6">C12</text>
<text x="194.2" y="51.7">G16</text>
<text x="194.2" y="53.6">G17</text>
<text x="194.4" y="49.8">B20</text>
<text x="250.4" y="49.8">J22</text>
<text x="250.4" y="51.7">K21</text>
<text x="250.4" y="53.6">K22</text>
<text x="87.2" y="55.6">C5</text>
<text x="87.2" y="59.4">D6</text>
<text x="87.3" y="57.5">A5</text>
<text x="130.7" y="55.6">B12</text>
<text x="130.7" y="57.5">A12</text>
<text x="130.7" y="59.4">C13</text>
<text x="194.4" y="59.4">B21</text>
<text x="194.5" y="55.6">F16</text>
<text x="194.5" y="57.5">F17</text>
<text x="250.4" y="55.6">L20</text>
<text x="250.4" y="57.5">L22</text>
<text x="250.4" y="59.4">M21</text>
<text x="87.2" y="61.4">C6</text>
<text x="87.3" y="63.3">B6</text>
<text x="87.3" y="65.2">A6</text>
<text x="130.7" y="61.4">A13</text>
<text x="130.7" y="63.3">E12</text>
<text x="130.7" y="65.2">D12</text>
<text x="194.4" y="61.4">B22</text>
<text x="194.4" y="63.3">A20</text>
<text x="194.4" y="65.2">A21</text>
<text x="250.4" y="61.4">M22</text>
<text x="250.4" y="63.3">N20</text>
<text x="250.4" y="65.2">N22</text>
<text x="87.2" y="67.1">C7</text>
<text x="87.3" y="69.1">A7</text>
<text x="87.3" y="71">B8</text>
<text x="130.7" y="67.1">H12</text>
<text x="130.7" y="69.1">F12</text>
<text x="130.7" y="71">F13</text>
<text x="194.3" y="71">H16</text>
<text x="194.4" y="67.1">K16</text>
<text x="194.6" y="69.1">J16</text>
<text x="250.4" y="67.1">P21</text>
<text x="250.4" y="69.1">P22</text>
<text x="250.4" y="71">R20</text>
<text x="87.2" y="74.9">D9</text>
<text x="87.2" y="76.8">C8</text>
<text x="87.3" y="72.9">A8</text>
<text x="130.7" y="72.9">D13</text>
<text x="130.7" y="74.9">H13</text>
<text x="130.7" y="76.8">G13</text>
<text x="194.3" y="72.9">H17</text>
<text x="194.3" y="74.9">D19</text>
<text x="194.3" y="76.8">D20</text>
<text x="250.4" y="72.9">R22</text>
<text x="250.4" y="74.9">T21</text>
<text x="250.4" y="76.8">T22</text>
<text x="87.2" y="78.7">C9</text>
<text x="87.3" y="80.7">A9</text>
<text x="87.3" y="82.6">E8</text>
<text x="130.7" y="78.7">E14</text>
<text x="130.7" y="80.7">F15</text>
<text x="130.7" y="82.6">F14</text>
<text x="194.3" y="82.6">D21</text>
<text x="194.5" y="78.7">F18</text>
<text x="194.5" y="80.7">F19</text>
<text x="250.4" y="78.7">U20</text>
<text x="250.4" y="80.7">U22</text>
<text x="250.4" y="82.6">V21</text>
<text x="87.1" y="86.4">G8</text>
<text x="87.4" y="84.5">F8</text>
<text x="87.4" y="88.4">F9</text>
<text x="130.7" y="84.5">H14</text>
<text x="130.7" y="86.4">D14</text>
<text x="130.7" y="88.4">C14</text>
<text x="194.3" y="84.5">D22</text>
<text x="194.3" y="86.4">C20</text>
<text x="194.3" y="88.4">C22</text>
<text x="250.4" y="84.5">V22</text>
<text x="250.4" y="86.4">M19</text>
<text x="250.4" y="88.4">N19</text>
<text x="86.2" y="92.2">H10</text>
<text x="86.3" y="94.2">E10</text>
<text x="87.1" y="90.3">G9</text>
<text x="130.7" y="90.3">B14</text>
<text x="130.7" y="92.2">A14</text>
<text x="130.7" y="94.2">C15</text>
<text x="194.2" y="90.3">G19</text>
<text x="194.3" y="94.2">H19</text>
<text x="194.5" y="92.2">F20</text>
<text x="250.4" y="90.3">M16</text>
<text x="250.4" y="92.2">L15</text>
<text x="250.4" y="94.2">P19</text>
<text x="86.1" y="98">G11</text>
<text x="86.2" y="100">H11</text>
<text x="86.4" y="96.1">F10</text>
<text x="87.2" y="101.9">D7</text>
<text x="130.7" y="96.1">A15</text>
<text x="130.7" y="98">D15</text>
<text x="130.7" y="100">C16</text>
<text x="130.7" y="101.9">B16</text>
<text x="194.3" y="96.1">H18</text>
<text x="194.4" y="98">E20</text>
<text x="194.4" y="100">E22</text>
<text x="194.6" y="101.9">J17</text>
<text x="250.4" y="96.1">T20</text>
<text x="250.4" y="98">P20</text>
<text x="250.4" y="100">W20</text>
<text x="250.4" y="101.9">W22</text>
<text x="86.2" y="105.7">D10</text>
<text x="86.2" y="107.7">C10</text>
<text x="87.2" y="103.8">D8</text>
<text x="130.7" y="103.8">A16</text>
<text x="130.7" y="105.7">C17</text>
<text x="130.7" y="107.7">A17</text>
<text x="194.4" y="103.8">K17</text>
<text x="194.5" y="105.7">F21</text>
<text x="194.5" y="107.7">F22</text>
<text x="250.4" y="103.8">L17</text>
<text x="250.4" y="105.7">K18</text>
<text x="250.4" y="107.7">U19</text>
<text x="86.2" y="113.5">C11</text>
<text x="86.3" y="109.6">B10</text>
<text x="86.3" y="111.5">A10</text>
<text x="130.7" y="109.6">B18</text>
<text x="130.7" y="111.5">A18</text>
<text x="130.7" y="113.5">E16</text>
<text x="194.2" y="113.5">G20</text>
<text x="194.3" y="109.6">H20</text>
<text x="194.6" y="111.5">J19</text>
<text x="250.4" y="109.6">V20</text>
<text x="250.4" y="111.5">M17</text>
<text x="250.4" y="113.5">M18</text>
<text x="86.3" y="115.4">A11</text>
<text x="130.7" y="115.4">D17</text>
<text x="194.2" y="115.4">G22</text>
<text x="194.4" y="117.3">K20</text>
<text x="194.4" y="119.3">K19</text>
<text x="250.4" y="115.4">P17</text>
<text x="250.4" y="117.3">N16</text>
<text x="250.4" y="119.3">P18</text>
<text x="194.1" y="125">M20</text>
<text x="194.3" y="121.2">H21</text>
<text x="194.3" y="123.1">H22</text>
<text x="250.4" y="121.2">R19</text>
<text x="250.4" y="123.1">T19</text>
<text x="194.6" y="127">L19</text>
<text x="256.7" y="152.9">VDD3V3</text>
<text x="222" y="173.4">Title</text>
<text x="222" y="179.2">Size</text>
<text x="229.7" y="175.3">&lt;Title&gt;</text>
<text x="229.7" y="179.2">Document Number</text>
<text x="285.7" y="179.2">Rev</text>
<text x="222" y="185">Date:</text>
<text x="223.9" y="181.1">B</text>
<text x="229.7" y="181.1">&lt;Doc&gt;</text>
<text x="232.1" y="185">Wednesday, July 15, 2020</text>
<text x="260.6" y="185">Sheet</text>
<text x="270.2" y="185">10</text>
<text x="276" y="185">of</text>
<text x="281.8" y="185">25</text>
<text x="287.7" y="181.1">&lt;RevCode&gt;</text>
</g>
<g font-size="1.7" fill="#000080">
<text x="196.9" y="46">U5B</text>
<text x="71.5" y="51.8">R91</text>
<text x="77.2" y="51.8">1K</text>
<text x="88.8" y="49.9">U5A</text>
<text x="90.8" y="123.2">XC6SLX100-2FGG484I</text>
<text x="198.8" y="132.9">XC6SLX100-2FGG484I</text>
<text x="227.8" y="150.3">D5</text>
<text x="233.6" y="150.3">LED Green</text>
<text x="243.2" y="152.2">R92</text>
<text x="249" y="152.2">330R</text>
</g>
<g font-size="1.7" fill="#004080">
<text x="91.7" y="53">IO_L1P_HSWAPEN_0</text>
<text x="112" y="53">IO_L36P_GCLK15_0</text>
<text x="199.8" y="49.1">IO_L1P_A25_1</text>
<text x="199.8" y="51">IO_L1N_A24_VREF_1</text>
<text x="199.8" y="53">IO_L9P_1</text>
<text x="225.5" y="51">IO_L43N_GCLK4_M1DQ5_1</text>
<text x="225.7" y="49.1">IO_L43P_GCLK5_M1DQ4_1</text>
<text x="229.3" y="53">IO_L44P_A3_M1DQ6_1</text>
<text x="91.7" y="54.9">IO_L1N_VREF_0</text>
<text x="91.7" y="56.8">IO_L2P_0</text>
<text x="91.7" y="58.7">IO_L2N_0</text>
<text x="111.8" y="54.9">IO_L36N_GCLK14_0</text>
<text x="111.8" y="58.7">IO_L37N_GCLK12_0</text>
<text x="112" y="56.8">IO_L37P_GCLK13_0</text>
<text x="199.8" y="54.9">IO_L9N_1</text>
<text x="199.8" y="56.8">IO_L10P_1</text>
<text x="199.8" y="58.7">IO_L10N_1</text>
<text x="226.7" y="58.7">IO_L45N_A0_M1LDQSN_1</text>
<text x="228.1" y="56.8">IO_L45P_A1_M1LDQS_1</text>
<text x="229.1" y="54.9">IO_L44N_A2_M1DQ7_1</text>
<text x="91.7" y="60.7">IO_L3P_0</text>
<text x="91.7" y="62.6">IO_L3N_0</text>
<text x="91.7" y="64.5">IO_L4P_0</text>
<text x="113.9" y="62.6">IO_L38N_VREF_0</text>
<text x="119.6" y="60.7">IO_L38P_0</text>
<text x="119.6" y="64.5">IO_L43P_0</text>
<text x="199.8" y="60.7">IO_L19P_1</text>
<text x="199.8" y="62.6">IO_L19N_1</text>
<text x="199.8" y="64.5">IO_L20P_1</text>
<text x="225.4" y="64.5">IO_L47P_FWE_B_M1DQ0_1</text>
<text x="225.6" y="62.6">IO_L46N_FOE_B_M1DQ3_1</text>
<text x="225.8" y="60.7">IO_L46P_FCS_B_M1DQ2_1</text>
<text x="91.7" y="66.5">IO_L4N_0</text>
<text x="91.7" y="68.4">IO_L5P_0</text>
<text x="91.7" y="70.3">IO_L5N_0</text>
<text x="119.5" y="66.5">IO_L43N_0</text>
<text x="119.5" y="70.3">IO_L44N_0</text>
<text x="119.6" y="68.4">IO_L44P_0</text>
<text x="199.8" y="66.5">IO_L20N_1</text>
<text x="199.8" y="68.4">IO_L21P_1</text>
<text x="199.8" y="70.3">IO_L21N_1</text>
<text x="227.6" y="68.4">IO_L48P_HDC_M1DQ8_1</text>
<text x="227.7" y="66.5">IO_L47N_LDC_M1DQ1_1</text>
<text x="232.2" y="70.3">IO_L48N_M1DQ9_1</text>
<text x="91.7" y="72.3">IO_L6P_0</text>
<text x="91.7" y="74.2">IO_L6N_0</text>
<text x="91.7" y="76.1">IO_L7P_0</text>
<text x="119.5" y="74.2">IO_L45N_0</text>
<text x="119.6" y="72.3">IO_L45P_0</text>
<text x="119.6" y="76.1">IO_L46P_0</text>
<text x="199.8" y="72.3">IO_L28P_1</text>
<text x="199.8" y="74.2">IO_L28N_VREF_1</text>
<text x="199.8" y="76.1">IO_L29P_A23_M1A13_1</text>
<text x="230.9" y="76.1">IO_L50P_M1UDQS_1</text>
<text x="231.3" y="74.2">IO_L49N_M1DQ11_1</text>
<text x="231.4" y="72.3">IO_L49P_M1DQ10_1</text>
<text x="91.7" y="78">IO_L7N_0</text>
<text x="91.7" y="80">IO_L8P_0</text>
<text x="91.7" y="81.9">IO_L8N_VREF_0</text>
<text x="91.7" y="83.8">IO_L14P_0</text>
<text x="119.5" y="78">IO_L46N_0</text>
<text x="119.5" y="81.9">IO_L47N_0</text>
<text x="119.6" y="80">IO_L47P_0</text>
<text x="119.6" y="83.8">IO_L48P_0</text>
<text x="199.8" y="78">IO_L29N_A22_M1A14_1</text>
<text x="199.8" y="80">IO_L30P_A21_M1RESET_1</text>
<text x="199.8" y="81.9">IO_L30N_A20_M1A11_1</text>
<text x="199.8" y="83.8">IO_L31P_A19_M1CKE_1</text>
<text x="229.5" y="78">IO_L50N_M1UDQSN_1</text>
<text x="231.3" y="81.9">IO_L51N_M1DQ13_1</text>
<text x="231.4" y="80">IO_L51P_M1DQ12_1</text>
<text x="231.4" y="83.8">IO_L52P_M1DQ14_1</text>
<text x="91.7" y="85.8">IO_L14N_0</text>
<text x="91.7" y="87.7">IO_L15P_0</text>
<text x="91.7" y="89.6">IO_L15N_0</text>
<text x="119.5" y="85.8">IO_L48N_0</text>
<text x="119.5" y="89.6">IO_L49N_0</text>
<text x="119.6" y="87.7">IO_L49P_0</text>
<text x="199.8" y="85.8">IO_L31N_A18_M1A12_1</text>
<text x="199.8" y="87.7">IO_L32P_A17_M1A8_1</text>
<text x="199.8" y="89.6">IO_L32N_A16_M1A9_1</text>
<text x="231.3" y="85.8">IO_L52N_M1DQ15_1</text>
<text x="233.6" y="89.6">IO_L53N_VREF_1</text>
<text x="239.3" y="87.7">IO_L53P_1</text>
<text x="91.7" y="91.6">IO_L16P_0</text>
<text x="91.7" y="93.5">IO_L16N_0</text>
<text x="91.7" y="95.4">IO_L17P_0</text>
<text x="119.5" y="93.5">IO_L50N_0</text>
<text x="119.6" y="91.6">IO_L50P_0</text>
<text x="119.6" y="95.4">IO_L51P_0</text>
<text x="199.8" y="91.6">IO_L33P_A15_M1A10_1</text>
<text x="199.8" y="93.5">IO_L33N_A14_M1A4_1</text>
<text x="199.8" y="95.4">IO_L34P_A13_M1WE_1</text>
<text x="239.2" y="93.5">IO_L58N_1</text>
<text x="239.3" y="91.6">IO_L58P_1</text>
<text x="239.3" y="95.4">IO_L59P_1</text>
<text x="91.7" y="97.3">IO_L17N_0</text>
<text x="91.7" y="99.3">IO_L18P_0</text>
<text x="91.7" y="101.2">IO_L18N_0</text>
<text x="113.9" y="101.2">IO_L62N_VREF_0</text>
<text x="119.5" y="97.3">IO_L51N_0</text>
<text x="119.6" y="99.3">IO_L62P_0</text>
<text x="199.8" y="97.3">IO_L34N_A12_M1BA2_1</text>
<text x="199.8" y="99.3">IO_L35P_A11_M1A7_1</text>
<text x="199.8" y="101.2">IO_L35N_A10_M1A2_1</text>
<text x="227.6" y="97.3">IO_L74N_DOUT_BUSY_1</text>
<text x="239.2" y="99.3">IO_L59N_1</text>
<text x="239.3" y="101.2">IO_L60P_1</text>
<text x="91.7" y="103.1">IO_L32P_0</text>
<text x="91.7" y="105.1">IO_L32N_0</text>
<text x="91.7" y="107">IO_L33P_0</text>
<text x="114" y="105.1">IO_L63N_SCP6_0</text>
<text x="114.1" y="103.1">IO_L63P_SCP7_0</text>
<text x="114.1" y="107">IO_L64P_SCP5_0</text>
<text x="199.8" y="103.1">IO_L36P_A9_M1BA0_1</text>
<text x="199.8" y="105.1">IO_L36N_A8_M1BA1_1</text>
<text x="199.8" y="107">IO_L37P_A7_M1A0_1</text>
<text x="239.2" y="103.1">IO_L60N_1</text>
<text x="239.2" y="107">IO_L61N_1</text>
<text x="239.3" y="105.1">IO_L61P_1</text>
<text x="91.7" y="108.9">IO_L33N_0</text>
<text x="91.7" y="110.9">IO_L34P_GCLK19_0</text>
<text x="91.7" y="112.8">IO_L34N_GCLK18_0</text>
<text x="114" y="108.9">IO_L64N_SCP4_0</text>
<text x="114" y="112.8">IO_L65N_SCP2_0</text>
<text x="114.1" y="110.9">IO_L65P_SCP3_0</text>
<text x="199.8" y="108.9">IO_L37N_A6_M1A1_1</text>
<text x="199.8" y="110.9">IO_L38P_A5_M1CLK_1</text>
<text x="199.8" y="112.8">IO_L38N_A4_M1CLKN_1</text>
<text x="239.2" y="110.9">IO_L70N_1</text>
<text x="239.3" y="108.9">IO_L70P_1</text>
<text x="239.3" y="112.8">IO_L71P_1</text>
<text x="91.7" y="114.7">IO_L35P_GCLK17_0</text>
<text x="91.7" y="116.6">IO_L35N_GCLK16_0</text>
<text x="114" y="116.6">IO_L66N_SCP0_0</text>
<text x="114.1" y="114.7">IO_L66P_SCP1_0</text>
<text x="199.8" y="114.7">IO_L39P_M1A3_1</text>
<text x="199.8" y="116.6">IO_L39N_M1ODT_1</text>
<text x="199.8" y="118.6">IO_L40P_GCLK11_M1A5_1</text>
<text x="239.2" y="114.7">IO_L71N_1</text>
<text x="239.2" y="118.6">IO_L72N_1</text>
<text x="239.3" y="116.6">IO_L72P_1</text>
<text x="199.8" y="120.5">IO_L40N_GCLK10_M1A6_1</text>
<text x="199.8" y="122.4">IO_L41P_GCLK9_IRDY1_M1RASN_1</text>
<text x="199.8" y="124.4">IO_L41N_GCLK8_M1CASN_1</text>
<text x="232.1" y="124.4">IO_L74P_AWAKE_1</text>
<text x="239.2" y="122.4">IO_L73N_1</text>
<text x="239.3" y="120.5">IO_L73P_1</text>
<text x="199.8" y="126.3">IO_L42P_GCLK7_M1UDM_1</text>
<text x="199.8" y="128.2">IO_L42N_GCLK6_TRDY1_M1LDM_1</text>
</g>
<g font-size="1.4">
<text x="30.9" y="1.4">5</text>
<text x="88.8" y="1.4">4</text>
<text x="146.7" y="1.4">3</text>
<text x="204.6" y="1.4">2</text>
<text x="262.6" y="1.4">1</text>
<text x=".5" y="26.1">D</text>
<text x="292" y="26.1">D</text>
<text x=".5" y="71.9">C</text>
<text x="292" y="71.9">C</text>
<text x=".5" y="117.8">B</text>
<text x="292" y="117.8">B</text>
<text x=".5" y="163.6">A</text>
<text x="292" y="163.6">A</text>
<text x="30.9" y="186.8">5</text>
<text x="88.8" y="186.8">4</text>
<text x="146.7" y="186.8">3</text>
<text x="204.6" y="186.8">2</text>
<text x="262.6" y="186.8">1</text>
</g>
</svg>
